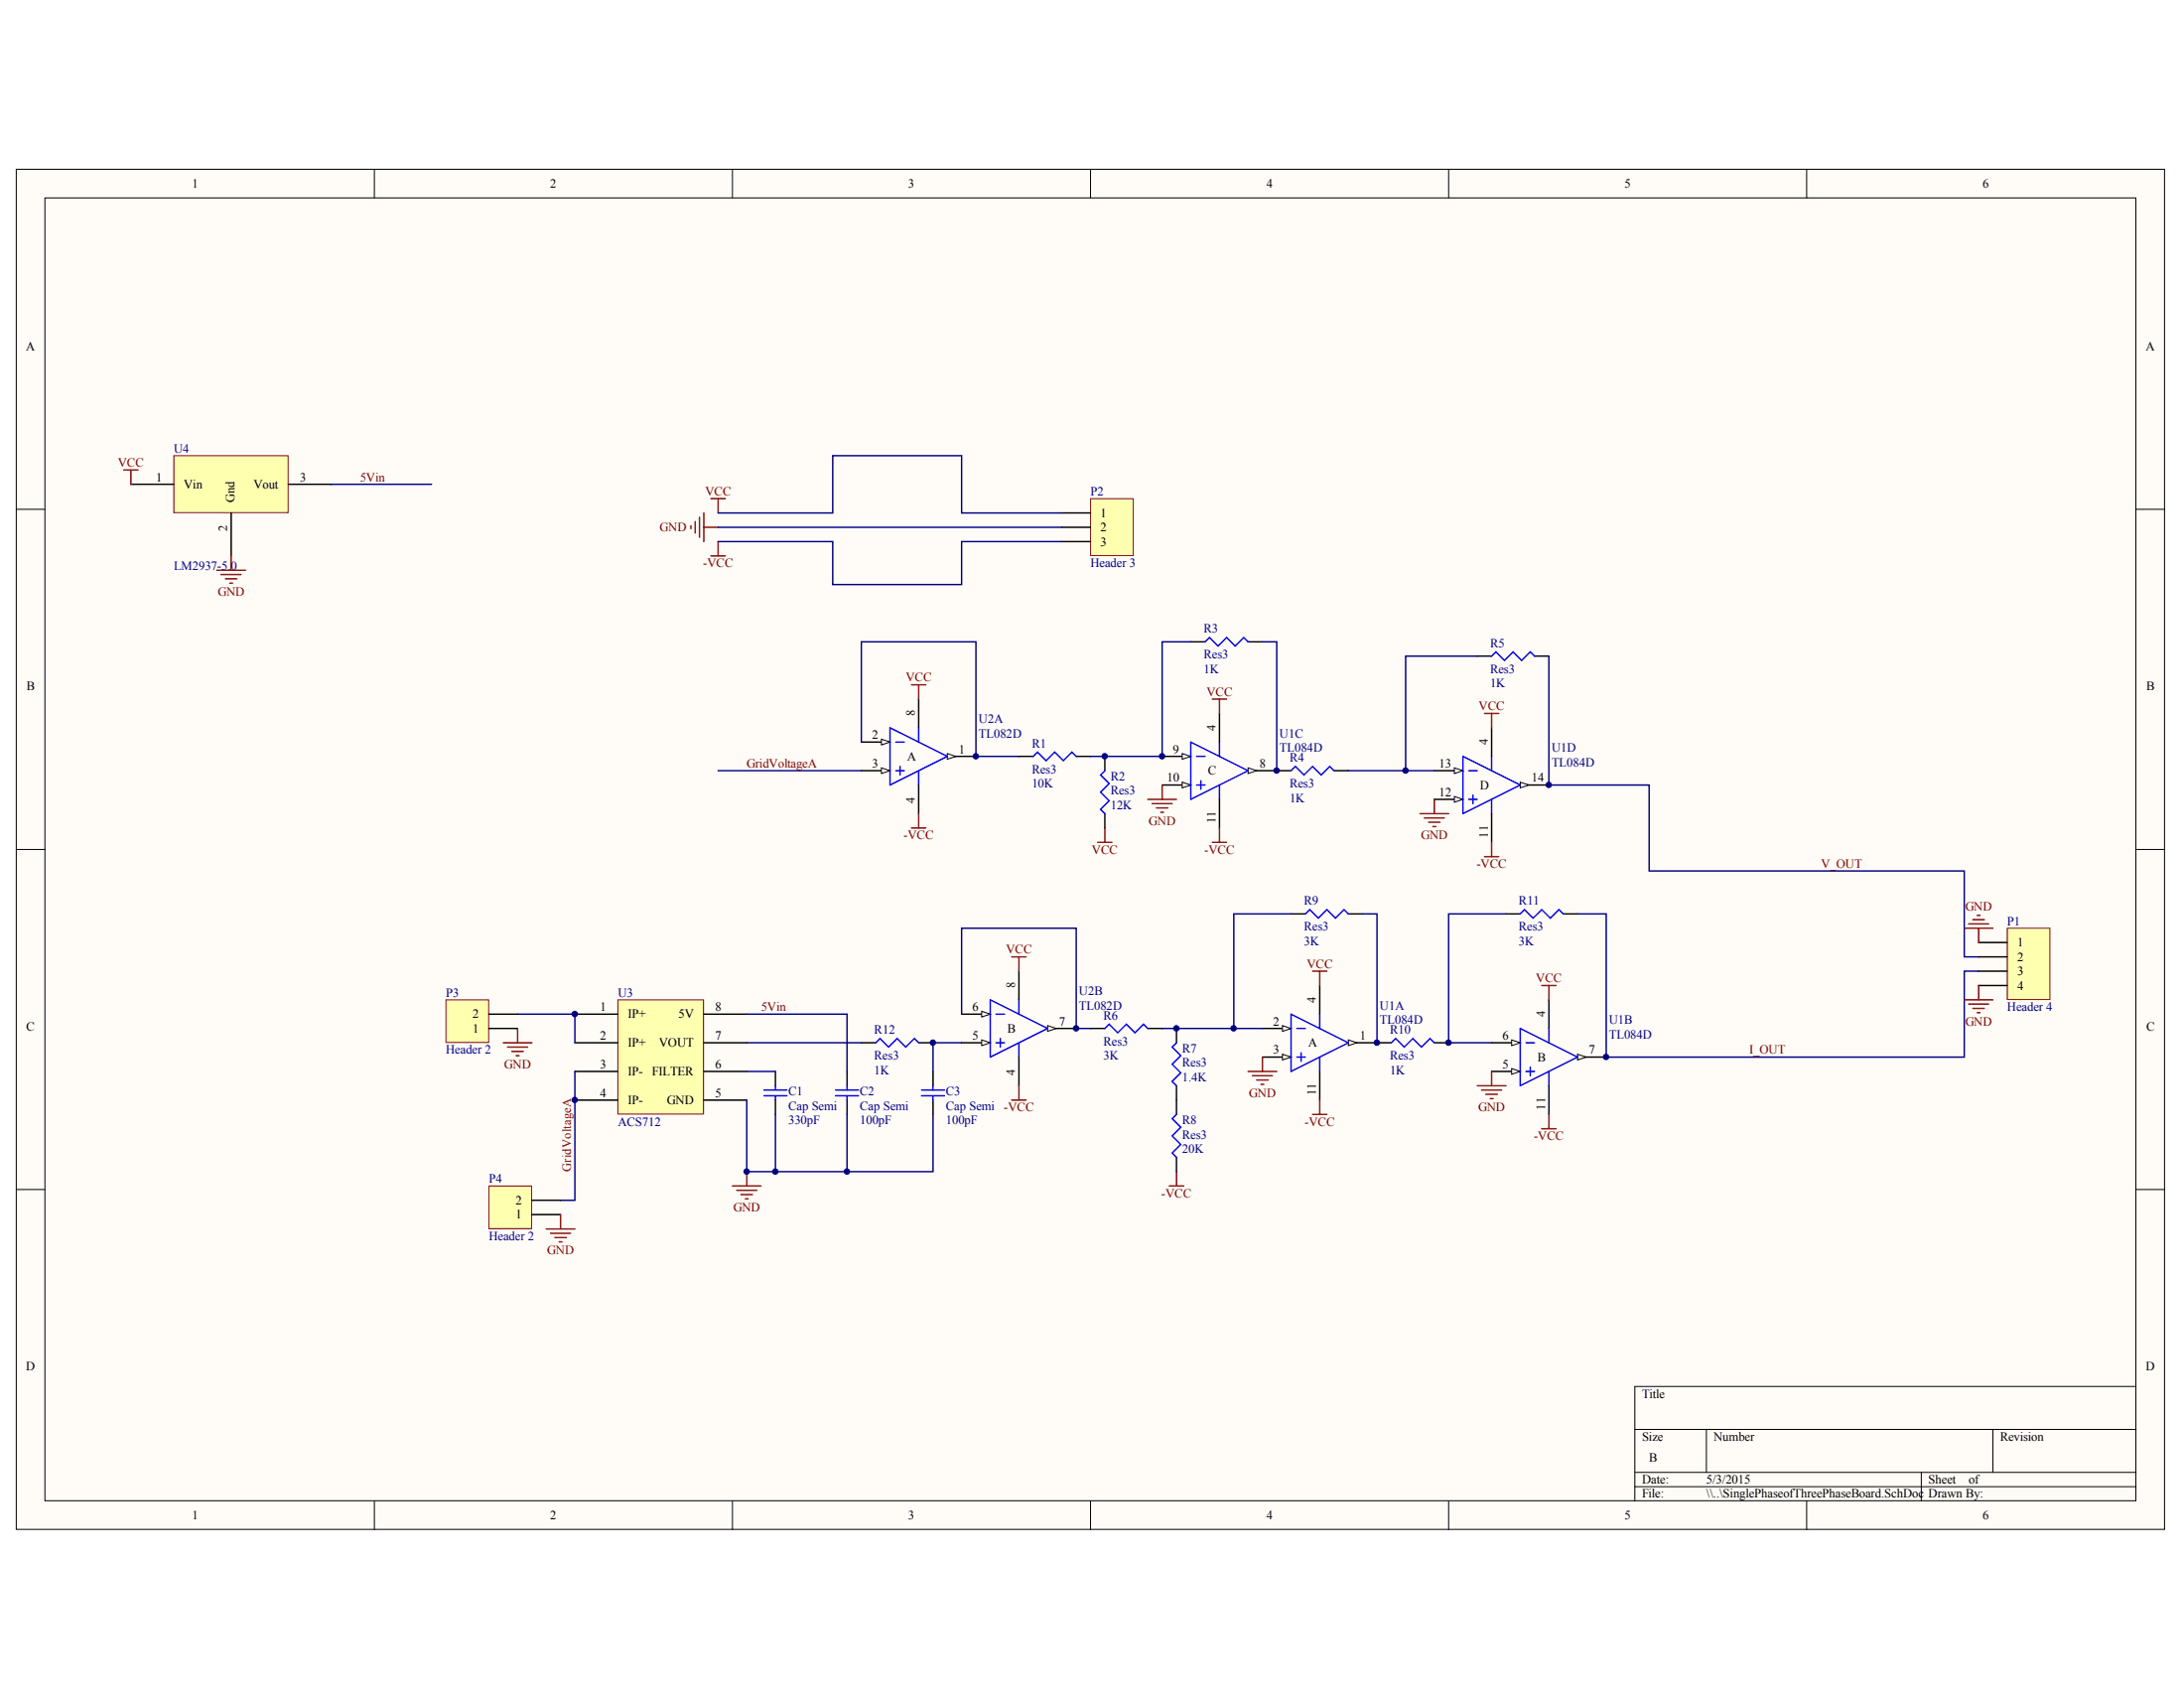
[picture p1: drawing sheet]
<svg xmlns="http://www.w3.org/2000/svg" width="258mm" height="201mm" viewBox="0 0 258 201" stroke-linecap="round" stroke-linejoin="round" font-family="sans-serif">
<g fill="#fffcf8" stroke="#000" stroke-width=".12">
<path d="M1.9 20h253.7v160.5h-253.7z"/>
<path d="M5.3 23.4h246.9v153.7h-246.9z"/>
</g>
<g fill="none" stroke="#000" stroke-width=".12">
<path d="M44.2 20v3.4M86.5 20v3.4M128.8 20v3.4M171.1 20v3.4M213.3 20v3.4M1.9 60.1h3.4M252.2 60.1h3.4M1.9 100.2h3.4M252.2 100.2h3.4M1.9 140.4h3.4M252.2 140.4h3.4M44.2 177.1v3.4"/>
<path d="M86.5 177.1v3.4M128.8 177.1v3.4M171.1 177.1v3.4M193 168.7h59.2M193 173.8h59.2M193 175.4h59.2M201.5 168.7v5.1M213.3 177.1v3.4M226.9 173.8v3.3M235.3 168.7v5.1M252.2 163.6h-59.2v13.5"/>
</g>
<path d="M149.1 121.4h3.3" fill="none" stroke="#000" stroke-width=".17"/>
<path d="M151.4 121l1 .4-1 .3z" fill="#fffcf8" stroke="#000" stroke-width=".12"/>
<path d="M149.1 124.7h3.3" fill="none" stroke="#000" stroke-width=".17"/>
<path d="M151.4 124.4l1 .3-1 .4z" fill="#fffcf8" stroke="#000" stroke-width=".12"/>
<path d="M159.2 123.1h3.4" fill="none" stroke="#000" stroke-width=".17"/>
<path d="M159.2 122.7l1 .4-1 .3z" fill="#fffcf8" stroke="#000" stroke-width=".12"/>
<path d="M152.4 119.7l6.8 3.4-6.8 3.3zM155.8 119.7v1.7M153.1 121.4h1M153.1 124.7h1M153.6 124.2v1.1M155.8 124.7v1.7" fill="none" stroke="#00f" stroke-width=".17"/>
<path d="M155.8 116.3v3.4M155.8 126.4v3.4M176.1 126.4h3.4" fill="none" stroke="#000" stroke-width=".17"/>
<path d="M178.5 126.1l1 .3-1 .4z" fill="#fffcf8" stroke="#000" stroke-width=".12"/>
<path d="M176.1 123.1h3.4" fill="none" stroke="#000" stroke-width=".17"/>
<path d="M178.5 122.7l1 .4-1 .3z" fill="#fffcf8" stroke="#000" stroke-width=".12"/>
<path d="M186.3 124.7h3.4" fill="none" stroke="#000" stroke-width=".17"/>
<path d="M186.3 124.4l1 .3-1 .4z" fill="#fffcf8" stroke="#000" stroke-width=".12"/>
<path d="M179.5 121.4l6.8 3.3-6.8 3.4zM180.2 123.1h1M180.2 126.4h1M180.7 125.9v1M182.9 121.4v1.7M182.9 126.4v1.7" fill="none" stroke="#00f" stroke-width=".17"/>
<path d="M137.2 92.6h3.4M182.9 118v3.4M182.9 128.1v3.4" fill="none" stroke="#000" stroke-width=".17"/>
<path d="M139.6 92.3l1 .3-1 .4z" fill="#fffcf8" stroke="#000" stroke-width=".12"/>
<path d="M137.2 89.3h3.4" fill="none" stroke="#000" stroke-width=".17"/>
<path d="M139.6 88.9l1 .4-1 .3z" fill="#fffcf8" stroke="#000" stroke-width=".12"/>
<path d="M147.4 90.9h3.4" fill="none" stroke="#000" stroke-width=".17"/>
<path d="M147.4 90.6l1 .3-1 .4z" fill="#fffcf8" stroke="#000" stroke-width=".12"/>
<path d="M140.6 87.6l6.8 3.3-6.8 3.4zM141.3 89.3h1M141.3 92.6h1M141.8 92.1v1M144 87.6v1.7M144 92.6v1.7" fill="none" stroke="#00f" stroke-width=".17"/>
<path d="M144 84.2v3.4M144 94.3v3.4M169.4 94.3h3.3" fill="none" stroke="#000" stroke-width=".17"/>
<path d="M171.7 94l1 .3-1 .4z" fill="#fffcf8" stroke="#000" stroke-width=".12"/>
<path d="M169.4 90.9h3.3" fill="none" stroke="#000" stroke-width=".17"/>
<path d="M171.7 90.6l1 .3-1 .4z" fill="#fffcf8" stroke="#000" stroke-width=".12"/>
<path d="M179.5 92.6h3.4" fill="none" stroke="#000" stroke-width=".17"/>
<path d="M179.5 92.3l1 .3-1 .4z" fill="#fffcf8" stroke="#000" stroke-width=".12"/>
<path d="M172.7 89.3l6.8 3.3-6.8 3.4zM173.4 90.9h1M173.4 94.3h1M173.9 93.8v1M176.1 89.3v1.6M176.1 94.3v1.7" fill="none" stroke="#00f" stroke-width=".17"/>
<path d="M101.7 87.6h3.4M176.1 85.9v3.4M176.1 96v3.4" fill="none" stroke="#000" stroke-width=".17"/>
<path d="M104.1 87.2l1 .4-1 .3z" fill="#fffcf8" stroke="#000" stroke-width=".12"/>
<path d="M101.7 90.9h3.4" fill="none" stroke="#000" stroke-width=".17"/>
<path d="M104.1 90.6l1 .3-1 .4z" fill="#fffcf8" stroke="#000" stroke-width=".12"/>
<path d="M111.9 89.3h3.3" fill="none" stroke="#000" stroke-width=".17"/>
<path d="M111.9 88.9l1 .4-1 .3z" fill="#fffcf8" stroke="#000" stroke-width=".12"/>
<path d="M105.1 85.9l6.8 3.4-6.8 3.3zM105.8 87.6h1M105.8 90.9h1M106.3 90.4v1.1M108.5 85.9v1.7M108.5 90.9v1.7" fill="none" stroke="#00f" stroke-width=".17"/>
<path d="M108.5 82.5v3.4M108.5 92.6v3.4M113.5 123.1h3.4" fill="none" stroke="#000" stroke-width=".17"/>
<path d="M115.9 122.7l1 .4-1 .3z" fill="#fffcf8" stroke="#000" stroke-width=".12"/>
<path d="M113.5 119.7h3.4" fill="none" stroke="#000" stroke-width=".17"/>
<path d="M115.9 119.3l1 .4-1 .3z" fill="#fffcf8" stroke="#000" stroke-width=".12"/>
<path d="M123.7 121.4h3.4" fill="none" stroke="#000" stroke-width=".17"/>
<path d="M123.7 121l1 .4-1 .3z" fill="#fffcf8" stroke="#000" stroke-width=".12"/>
<g fill="none" stroke="#00f" stroke-width=".17">
<path d="M142.3 75.7l.5-.5 1 1 1-1 1.1 1 1-1 .5 .5M176.1 77.4l.5-.5 1 1 1.1-1 1 1 1-1 .5 .5M122 89.3l.5-.5 1 1 1-1 1.1 1 1-1 .5 .5M130.5 90.9l-.5 .6 1 1-1 1 1 1-1 1 .5 .5M152.4 90.9l.6-.5 1 1.1 1-1.1 1 1.1 1-1.1 .5 .5M116.9 118l6.8 3.4-6.8 3.3zM117.6 119.7h1M120.3 118v1.7M154.1 107.8l.5-.5 1.1 1.1 1-1.1 1 1.1 1-1.1 .5 .5M179.5 107.8l.5-.5 1 1.1 1-1.1 1.1 1.1 1-1.1 .5 .5M117.6 123.1h1M118.1 122.5v1.1"/>
<path d="M120.3 123.1v1.6M130.5 121.4l.5-.5 1 1 1-1 1 1 1-1 .5 .5M138.9 123.1l-.5 .5 1 1-1 1 1 1-1 1 .5 .5M138.9 131.5l-.5 .5 1 1-1 1 1 1.1-1 1 .5 .5M164.3 123.1l.5-.6 1 1.1 1-1.1 1 1.1 1.1-1.1 .5 .6"/>
</g>
<g fill="none" stroke="#000" stroke-width=".17">
<path d="M140.6 75.7h1.7M147.4 75.7h1.7M174.4 77.4h1.7M181.2 77.4h1.7M120.3 89.3h1.7M127.1 89.3h1.7M130.5 89.3v1.6M130.5 96v1.7M150.8 90.9h1.6M157.5 90.9h1.7M120.3 114.6v3.4M152.4 107.8h1.7"/>
<path d="M159.2 107.8h1.7M177.8 107.8h1.7M184.6 107.8h1.7M120.3 124.7v3.4M128.8 121.4h1.7M135.5 121.4h1.7M138.9 121.4v1.7M138.9 128.1v3.4M138.9 136.6v1.7M162.6 123.1h1.7M169.4 123.1h1.7"/>
</g>
<g fill="none" stroke="#800000" stroke-width=".17">
<path d="M107.6 80.8h1.7M107.6 97.7h1.7M108.5 80.8v1.7M108.5 96v1.7M129.6 99.4h1.7M130.5 97.7v1.7M135.5 94.3h3.4M136 94.8h2.4M136.5 95.3h1.4M137.1 95.8h.3M137.2 92.6v1.7M143.1 82.5h1.7"/>
<path d="M143.1 99.4h1.7M144 82.5v1.7M144 97.7v1.7M167.7 96h3.4M168.2 96.5h2.3M168.7 97h1.3M169.2 97.5h.3M169.4 94.3v1.7M175.3 84.2h1.7M176.1 84.2v1.7M176.1 99.4v1.7M119.5 112.9h1.7"/>
<path d="M120.3 112.9v1.7M155 114.6h1.7M155.8 114.6v1.7M175.3 101.1h1.7M182 116.3h1.7M182.9 116.3v1.7M119.5 129.8h1.7M120.3 128.1v1.7M138.1 140h1.7M138.9 138.3v1.7M147.4 126.4h3.4M147.9 126.9h2.3"/>
<path d="M148.4 127.4h1.3M148.9 128h.3M149.1 124.7v1.7M155 131.5h1.7M155.8 129.8v1.7M174.4 128.1h3.4M174.9 128.6h2.4M175.4 129.1h1.4M176 129.6h.3M176.1 126.4v1.7M182 133.2h1.7M182.9 131.5v1.7"/>
</g>
<path d="M140.6 75.7h-3.4v13.6h-8.4M149.1 75.7h1.7v15.2M174.4 77.4h-8.4v13.5h3.4M101.7 87.6v-11.9h13.5v13.6h5.1M159.2 90.9h6.8M113.5 119.7v-10.2h13.6v11.9h1.7M152.4 107.8h-6.7v13.6M177.8 107.8h-6.7v15.3h5M137.2 121.4h11.9" fill="none" stroke="#000080" stroke-width=".17"/>
<path d="M73 118h10.1v13.5h-10.1z" fill="#ffffb0" stroke="#800000" stroke-width=".12"/>
<g fill="none" stroke="#000" stroke-width=".17">
<path d="M67.9 119.7h5.1M83.1 119.7h5.1M67.9 123.1h5.1M67.9 126.4h5.1M67.9 129.8h5.1M83.1 123.1h5.1M83.1 126.4h5.1M83.1 129.8h5.1M91.6 126.4v1.7M91.6 129.8v1.7M100 126.4v1.7M100 129.8v1.7"/>
<path d="M101.7 123.1h1.7M108.5 123.1h1.7M110.2 126.4v1.7M110.2 129.8v1.7"/>
</g>
<g fill="none" stroke="#800000" stroke-width=".17">
<path d="M83.9 58.8h1.7M84.8 58.8v1.7M81.6 62.1v.3M82.1 61.5v1.4M82.6 61v2.4M83.1 60.5v3.4M83.1 62.2h1.7M83.9 65.6h1.7M84.8 63.9v1.7M86.5 140h3.4M88.2 138.3v1.7M87 140.5h2.4"/>
<path d="M87.5 141h1.4M88 141.5h.3"/>
</g>
<g fill="none" stroke="#00f" stroke-width=".17">
<path d="M90.2 129.3h2.7M90.2 128.6h2.7M91.6 128.1v.5M91.6 129.3v.5M98.7 129.3h2.7M98.7 128.6h2.7M100 128.1v.5M100 129.3v.5M103.4 123.1l.5-.6 1 1.1 1-1.1 1.1 1.1 1-1.1 .5 .6M108.8 129.3h2.7M108.8 128.6h2.7M110.2 128.1v.5"/>
<path d="M110.2 129.3v.5"/>
</g>
<g fill="none" stroke="#000080" stroke-width=".17">
<path d="M39.1 57.2h11.9M182.9 77.4v15.2h11.8v10.2h37.2v10.1h1.7M84.8 90.9h16.9M61.1 119.7h6.8v3.4M88.2 119.7h11.8v6.7M160.9 107.8h1.7v15.3M186.3 107.8h3.4v16.9h42.2v-10.1h1.7M67.9 126.4v15.2h-1.7M88.2 129.8v8.5h3.4v-6.8M88.2 126.4h3.4M88.2 123.1h13.5M100 131.5v6.8h-8.4"/>
<path d="M110.2 131.5v6.8h-10.2M113.5 123.1h-3.3v3.3"/>
</g>
<path d="M128.8 58.8h5v6.8h-5z" fill="#ffffb0" stroke="#800000" stroke-width=".12"/>
<path d="M125.4 60.5h3.4M125.4 62.2h3.4M125.4 63.9h3.4" fill="none" stroke="#000" stroke-width=".17"/>
<path d="M84.8 60.5h13.5v-6.7h15.2v6.7h11.9M84.8 63.9h13.5v5.1h15.2v-5.1h11.9M84.8 62.2h40.6" fill="none" stroke="#000080" stroke-width=".17"/>
<path d="M20.5 53.8h13.5v6.7h-13.5z" fill="#ffffb0" stroke="#800000" stroke-width=".12"/>
<path d="M15.5 57.2h5M34.1 57.2h5M27.3 60.5v5.1" fill="none" stroke="#000" stroke-width=".17"/>
<path d="M52.7 118h5v5h-5z" fill="#ffffb0" stroke="#800000" stroke-width=".12"/>
<path d="M57.7 119.7h3.4M57.7 121.4h3.4" fill="none" stroke="#000" stroke-width=".17"/>
<path d="M57.7 140h5.1v5h-5.1z" fill="#ffffb0" stroke="#800000" stroke-width=".12"/>
<path d="M62.8 143.3h3.4M62.8 141.6h3.4" fill="none" stroke="#000" stroke-width=".17"/>
<g fill="none" stroke="#800000" stroke-width=".17">
<path d="M14.6 55.5h1.7M15.5 55.5v1.7M25.6 67.3h3.4M26.1 67.8h2.4M26.6 68.3h1.4M27.1 68.8h.4M27.3 65.6v1.7M59.4 123.1h3.4M59.9 123.6h2.4M60.4 124.1h1.4M60.9 124.6h.4M61.1 121.4v1.7"/>
<path d="M64.5 145h3.4M65 145.5h2.4M65.5 146h1.4M66 146.5h.4M66.2 143.3v1.7"/>
</g>
<path d="M237 109.5h5.1v8.5h-5.1z" fill="#ffffb0" stroke="#800000" stroke-width=".12"/>
<path d="M233.6 111.2h3.4M233.6 112.9h3.4M233.6 114.6h3.4M233.6 116.3h3.4" fill="none" stroke="#000" stroke-width=".17"/>
<path d="M231.9 109.5h3.4M231.9 118h3.4M232.4 109h2.4M232.4 118.5h2.4M233 108.5h1.3M233 119h1.3M233.5 108h.3M233.5 119.5h.3M233.6 109.5v1.7M233.6 116.3v1.7" fill="none" stroke="#800000" stroke-width=".17"/>
<g fill="#000080" stroke="#000080" stroke-width=".12">
<circle cx="67.9" cy="129.8" r=".32"/>
<circle cx="67.9" cy="119.7" r=".32"/>
<circle cx="88.2" cy="138.2" r=".32"/>
<circle cx="91.5" cy="138.2" r=".32"/>
<circle cx="100" cy="138.2" r=".32"/>
<circle cx="110.1" cy="123" r=".32"/>
<circle cx="115.2" cy="89.2" r=".32"/>
<circle cx="127.1" cy="121.3" r=".32"/>
<circle cx="130.4" cy="89.2" r=".32"/>
<circle cx="137.2" cy="89.2" r=".32"/>
<circle cx="138.9" cy="121.3" r=".32"/>
<circle cx="145.7" cy="121.3" r=".32"/>
<circle cx="150.7" cy="90.9" r=".32"/>
<circle cx="162.6" cy="123" r=".32"/>
<circle cx="166" cy="90.9" r=".32"/>
<circle cx="171" cy="123" r=".32"/>
<circle cx="182.9" cy="92.6" r=".32"/>
<circle cx="189.6" cy="124.7" r=".32"/>
</g>
<g font-size="1.5">
<text x="22.7" y="22.1">1</text>
<text x="65" y="22.1">2</text>
<text x="107.3" y="22.1">3</text>
<text x="149.5" y="22.1">4</text>
<text x="191.8" y="22.1">5</text>
<text x="234.1" y="22.1">6</text>
<text x="3.1" y="41.4">A</text>
<text x="253.4" y="41.4">A</text>
<text x="18.4" y="56.8">1</text>
<text x="21.7" y="57.6">Vin</text>
<text x="27.7" y="59.3" transform="rotate(-90 27.7 59.3)">Gnd</text>
<text x="29.9" y="57.6">Vout</text>
<text x="35.4" y="56.8">3</text>
<text x="26.8" y="62.6" transform="rotate(-90 26.8 62.6)">2</text>
<text x="130" y="61">1</text>
<text x="130" y="62.7">2</text>
<text x="130" y="64.4">3</text>
<text x="3.1" y="81.5">B</text>
<text x="253.5" y="81.5">B</text>
<text x="103" y="87.2">2</text>
<text x="107.1" y="89.7">A</text>
<text x="108" y="84.5" transform="rotate(-90 108 84.5)">8</text>
<text x="113.2" y="88.9">1</text>
<text x="138.5" y="88.9">9</text>
<text x="143.5" y="86.2" transform="rotate(-90 143.5 86.2)">4</text>
<text x="175.7" y="87.9" transform="rotate(-90 175.7 87.9)">4</text>
<text x="103" y="90.6">3</text>
<text x="108" y="94.8" transform="rotate(-90 108 94.8)">4</text>
<text x="137.8" y="92.3">10</text>
<text x="142.6" y="91.4">C</text>
<text x="148.7" y="90.6">8</text>
<text x="169.9" y="94">12</text>
<text x="169.9" y="90.6">13</text>
<text x="174.8" y="93.1">D</text>
<text x="180.9" y="92.3">14</text>
<text x="143.5" y="97.2" transform="rotate(-90 143.5 97.2)">11</text>
<text x="175.7" y="98.9" transform="rotate(-90 175.7 98.9)">11</text>
<text x="238.2" y="111.7">1</text>
<text x="238.2" y="113.4">2</text>
<text x="70.9" y="119.3">1</text>
<text x="84.5" y="119.3">8</text>
<text x="114.8" y="119.3">6</text>
<text x="119.9" y="116.6" transform="rotate(-90 119.9 116.6)">8</text>
<text x="155.4" y="118.3" transform="rotate(-90 155.4 118.3)">4</text>
<text x="238.2" y="115.1">3</text>
<text x="238.2" y="116.8">4</text>
<text x="3.1" y="121.6">C</text>
<text x="55.8" y="121.8">1</text>
<text x="55.8" y="120.2">2</text>
<text x="70.9" y="122.7">2</text>
<text x="74.1" y="120.2">IP+</text>
<text x="74.1" y="123.5">IP+</text>
<text x="77.8" y="123.5">VOUT</text>
<text x="80.1" y="120.2">5V</text>
<text x="84.5" y="122.7">7</text>
<text x="114.8" y="122.7">5</text>
<text x="119" y="121.8">B</text>
<text x="125" y="121">7</text>
<text x="150.3" y="121">2</text>
<text x="150.3" y="124.4">3</text>
<text x="154.5" y="123.5">A</text>
<text x="160.6" y="122.7">1</text>
<text x="177.4" y="122.7">6</text>
<text x="181.5" y="125.2">B</text>
<text x="182.4" y="120" transform="rotate(-90 182.4 120)">4</text>
<text x="187.6" y="124.4">7</text>
<text x="253.4" y="121.6">C</text>
<text x="70.9" y="126.1">3</text>
<text x="70.9" y="129.5">4</text>
<text x="74.1" y="126.9">IP-</text>
<text x="74.1" y="130.3">IP-</text>
<text x="77" y="126.9">FILTER</text>
<text x="78.8" y="130.3">GND</text>
<text x="84.5" y="129.5">5</text>
<text x="84.5" y="126.1">6</text>
<text x="119.9" y="126.9" transform="rotate(-90 119.9 126.9)">4</text>
<text x="155.4" y="129.3" transform="rotate(-90 155.4 129.3)">11</text>
<text x="177.4" y="126.1">5</text>
<text x="182.4" y="131" transform="rotate(-90 182.4 131)">11</text>
<text x="60.9" y="143.8">1</text>
<text x="60.9" y="142.1">2</text>
<text x="3.1" y="161.8">D</text>
<text x="253.4" y="161.8">D</text>
<text x="193.9" y="164.9">Title</text>
<text x="193.9" y="170">Size</text>
<text x="194.7" y="172.5">B</text>
<text x="202.3" y="170">Number</text>
<text x="236.2" y="170">Revision</text>
<text x="22.7" y="179.3">1</text>
<text x="65" y="179.3">2</text>
<text x="107.3" y="179.3">3</text>
<text x="149.5" y="179.3">4</text>
<text x="191.8" y="179.3">5</text>
<text x="193.9" y="175.1">Date:</text>
<text x="193.9" y="176.8">File:</text>
<text x="201.5" y="175.1">5/3/2015</text>
<text x="201.5" y="176.8">\\..\SinglePhaseofThreePhaseBoard.SchDoc</text>
<text x="227.7" y="175.1">Sheet</text>
<text x="227.7" y="176.8">Drawn By:</text>
<text x="232.5" y="175.1">of</text>
<text x="234.1" y="179.3">6</text>
</g>
<g font-size="1.5" fill="#000080">
<text x="20.5" y="53.4">U4</text>
<text x="128.8" y="58.5">P2</text>
<text x="20.5" y="67.3">LM2937-5.0</text>
<text x="128.8" y="66.9">Header 3</text>
<text x="142.1" y="74.7">R3</text>
<text x="142.1" y="77.7">Res3</text>
<text x="176" y="76.4">R5</text>
<text x="142.1" y="79.4">1K</text>
<text x="176" y="81.1">1K</text>
<text x="176" y="79.4">Res3</text>
<text x="115.6" y="85.3">U2A</text>
<text x="115.6" y="87">TL082D</text>
<text x="121.8" y="88.2">R1</text>
<text x="151.1" y="87">U1C</text>
<text x="151.1" y="88.7">TL084D</text>
<text x="152.3" y="89.9">R4</text>
<text x="183.2" y="88.7">U1D</text>
<text x="121.8" y="92.9">10K</text>
<text x="121.8" y="91.3">Res3</text>
<text x="131.1" y="95.5">12K</text>
<text x="131.1" y="92.1">R2</text>
<text x="131.1" y="93.8">Res3</text>
<text x="152.3" y="94.6">1K</text>
<text x="152.3" y="92.9">Res3</text>
<text x="183.2" y="90.4">TL084D</text>
<text x="154" y="106.8">R9</text>
<text x="179.3" y="106.8">R11</text>
<text x="154" y="111.5">3K</text>
<text x="154" y="109.8">Res3</text>
<text x="179.3" y="111.5">3K</text>
<text x="179.3" y="109.8">Res3</text>
<text x="237" y="109.2">P1</text>
<text x="52.7" y="117.6">P3</text>
<text x="73" y="117.6">U3</text>
<text x="127.4" y="117.5">U2B</text>
<text x="127.4" y="119.1">TL082D</text>
<text x="162.9" y="119.1">U1A</text>
<text x="237" y="119.3">Header 4</text>
<text x="52.7" y="124.4">Header 2</text>
<text x="103.2" y="122">R12</text>
<text x="103.2" y="125.1">Res3</text>
<text x="130.3" y="125.1">3K</text>
<text x="130.3" y="120.3">R6</text>
<text x="130.3" y="123.4">Res3</text>
<text x="139.6" y="124.2">R7</text>
<text x="139.6" y="125.9">Res3</text>
<text x="162.9" y="120.8">TL084D</text>
<text x="164.1" y="122">R10</text>
<text x="164.1" y="125.1">Res3</text>
<text x="190" y="120.8">U1B</text>
<text x="190" y="122.5">TL084D</text>
<text x="93.1" y="129.3">C1</text>
<text x="93.1" y="131">Cap Semi</text>
<text x="101.5" y="129.3">C2</text>
<text x="101.5" y="131">Cap Semi</text>
<text x="103.2" y="126.7">1K</text>
<text x="111.7" y="129.3">C3</text>
<text x="111.7" y="131">Cap Semi</text>
<text x="139.6" y="127.6">1.4K</text>
<text x="164.1" y="126.7">1K</text>
<text x="73" y="132.8">ACS712</text>
<text x="93.1" y="132.7">330pF</text>
<text x="101.5" y="132.7">100pF</text>
<text x="111.7" y="132.7">100pF</text>
<text x="139.6" y="136">20K</text>
<text x="139.6" y="132.7">R8</text>
<text x="139.6" y="134.4">Res3</text>
<text x="57.7" y="139.6">P4</text>
<text x="57.7" y="146.3">Header 2</text>
</g>
<g font-size="1.5" fill="#800000">
<text x="13.9" y="55.1">VCC</text>
<text x="42.5" y="56.8">5Vin</text>
<text x="83.3" y="58.5">VCC</text>
<text x="77.9" y="62.7">GND</text>
<text x="25.7" y="70.3">GND</text>
<text x="83" y="66.9">-VCC</text>
<text x="107" y="80.4">VCC</text>
<text x="142.5" y="82.1">VCC</text>
<text x="174.6" y="83.8">VCC</text>
<text x="88.2" y="90.6">GridVoltageA</text>
<text x="106.7" y="99">-VCC</text>
<text x="128.9" y="100.7">VCC</text>
<text x="135.7" y="97.3">GND</text>
<text x="142.2" y="100.7">-VCC</text>
<text x="167.8" y="99">GND</text>
<text x="174.3" y="102.4">-VCC</text>
<text x="215" y="102.4">V_OUT</text>
<text x="232.1" y="107.5">GND</text>
<text x="118.8" y="112.6">VCC</text>
<text x="89.9" y="119.3">5Vin</text>
<text x="154.3" y="114.2">VCC</text>
<text x="181.4" y="115.9">VCC</text>
<text x="206.6" y="124.4">I_OUT</text>
<text x="232.1" y="121">GND</text>
<text x="59.5" y="126.1">GND</text>
<text x="118.5" y="131.1">-VCC</text>
<text x="147.5" y="129.5">GND</text>
<text x="174.6" y="131.1">GND</text>
<text x="154.1" y="132.8">-VCC</text>
<text x="181.1" y="134.5">-VCC</text>
<text x="67.4" y="138.3" transform="rotate(-90 67.4 138.3)">GridVoltageA</text>
<text x="86.6" y="143">GND</text>
<text x="137.1" y="141.3">-VCC</text>
<text x="64.6" y="148">GND</text>
</g>
</svg>
